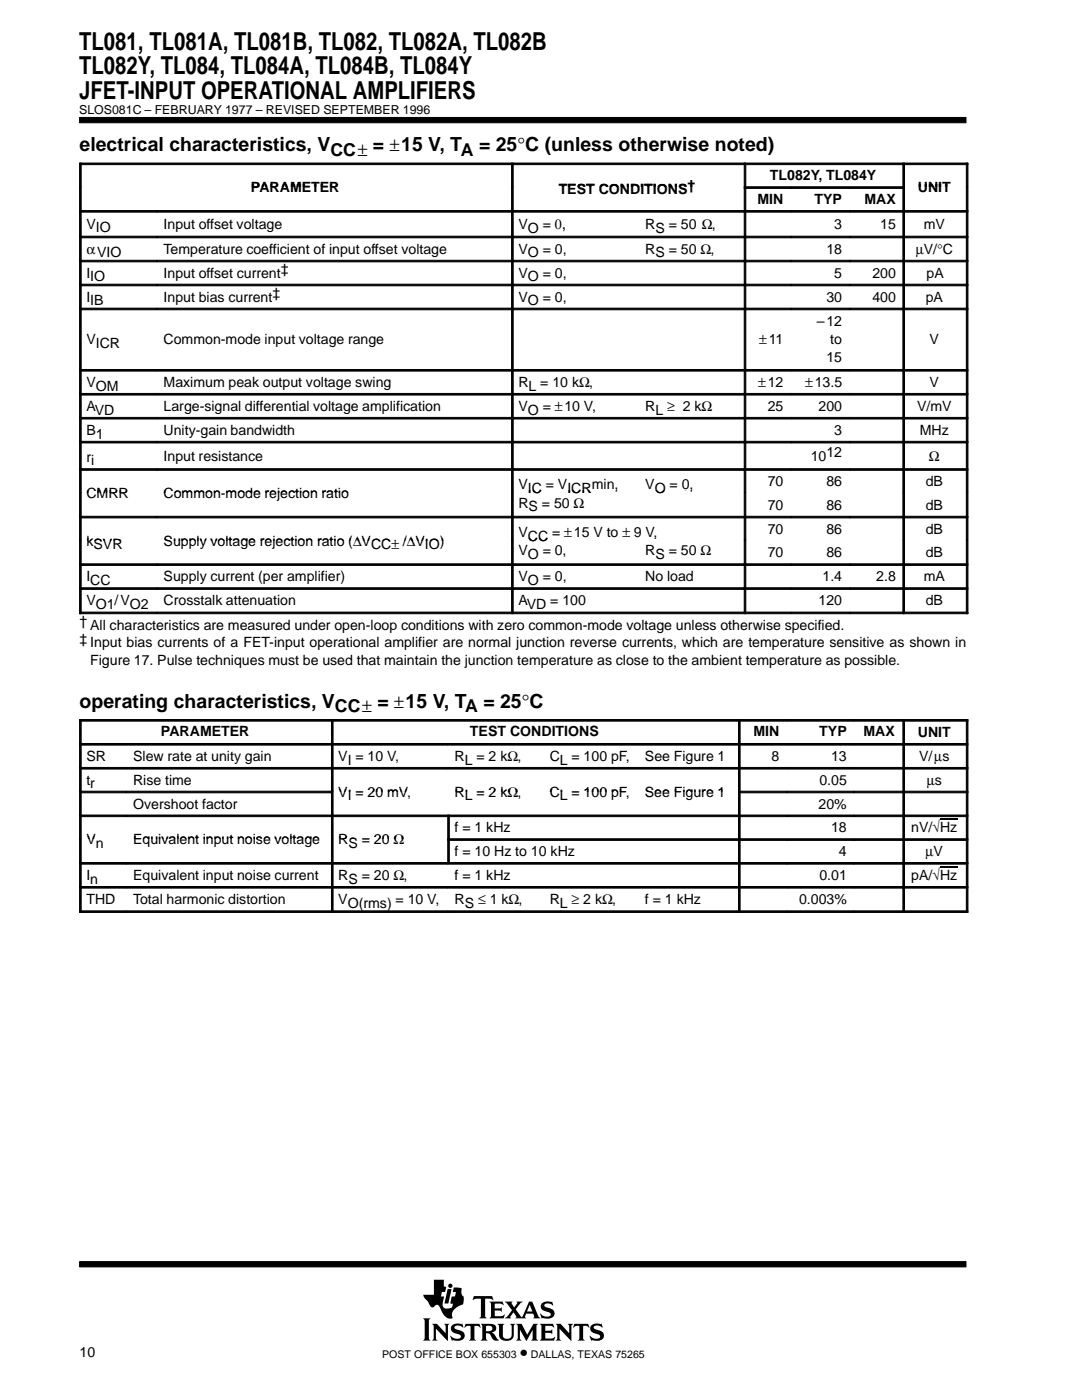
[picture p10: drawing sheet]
<svg xmlns="http://www.w3.org/2000/svg" width="216mm" height="279mm" viewBox="0 0 216 279" stroke-linecap="round" stroke-linejoin="round" font-family="sans-serif">
<g fill="#000" stroke="#000" stroke-width=".2">
<path d="M15.9 23.4h176.9v1.1h-176.9z" fill-rule="evenodd"/>
<path d="M15.9 251.8h176.9v1h-176.9z" fill-rule="evenodd"/>
</g>
<g fill="#000">
<path d="M89.3 257.3h.8l-.6 2.8h-.8z"/>
<path d="M84.4 263.1h1.5l-.3 .3v3.8l.3 .3h-1.5l.3-.5v-3.4z" fill-rule="evenodd"/>
<path d="M86.2 264.2h1l1.7 1.9v-1.5l-.3-.4h1.1l-.3 .3v3.1l-2.4-2.4v1.9l.3 .4h-1.1l.3-.5v-2.3z" fill-rule="evenodd"/>
<path d="M86.6 255.4h2v1.3l.4 .2-.2 .9h-.6l-.2 .9h.6l-.3 1.4a.83 .83 0 0 0 .4 1l.6 .1 .9-.3 .2-.7-.5-.1 .2-1.4h.7l.2-.9h-.7l.3-.9 1 .1a.45 .45 0 0 1 .5 .2 .45 .45 0 0 1 0 .5v.7l.4 .3v1a.54 .54 0 0 1-.4 .7l-.4 .2a1.91 1.91 0 0 0-1.5 2.2l.1 .3a1.22 1.22 0 0 1-1.3-.3l-.6-.7a3 3 0 0 0-1.2-1.7l-.3 .1a.69 .69 0 0 1-.7 .4 .69 .69 0 0 1-.6-.7l-.1-.3-.8-.9-.2-.6h2.1z" fill-rule="evenodd"/>
<path d="M90.2 264.5a2.17 2.17 0 0 1 1.9-.2l.1-.2 .3 .8-.8-.3-.5-.1a.43 .43 0 0 0-.5 .5 .43 .43 0 0 0 .5 .4h.2a1.19 1.19 0 0 1 1.3 1.5 1.83 1.83 0 0 1-2.1 .6l-.4 .1-.4-1h.1a1.37 1.37 0 0 0 2.1 .2 .6 .6 0 0 0-.8-.6 1.08 1.08 0 0 1-1-.5 1.08 1.08 0 0 1 0-1.1z" fill-rule="evenodd"/>
<path d="M92.9 264.2h2.8l.2 .8-.5-.4h-.6l-.1 .1v2.4l.3 .4h-1.4l.2-.2 .1-.3v-2.3l-.7-.1-.6 .4z" fill-rule="evenodd"/>
<path d="M94.6 258.7h3.6l.2 .8-.7-.3-.9 .1v3.4l.3 .4h-1.4l.3-.4v-3.4l-1-.1-.7 .2z" fill-rule="evenodd"/>
<path d="M95.9 264.2h2.1a.85 .85 0 0 1 1 .8 .85 .85 0 0 1-.9 .9l.4 .3 .7 1 .4 .2-.2 .1a1.11 1.11 0 0 1-1.4-.9l-.3-.4-.7-.1v1l.3 .4h-1.4l.3-.5v-2.3z" fill-rule="evenodd"/>
<path d="M97.7 259.8h2.6l.2 .7-.7-.3h-1.1v.9h1.1l.3-.2v.9l-.3-.2-1.1-.1v1.1l.1 .1h1.3l.5-.4 .1 .1-.2 .7h-2.8l.3-.6v-2.2z" fill-rule="evenodd"/>
<path d="M99.3 264.2h1.3l-.3 .3 .1 2.2 .2 .4 .8 .1a.73 .73 0 0 0 .7-.8v-1.9l-.3-.3h1l-.3 .3v1.9a1.4 1.4 0 0 1-2.1 1.1l-.2-.1a.94 .94 0 0 1-.6-1v-1.9z" fill-rule="evenodd"/>
<path d="M103 264.2h1.1l1.1 2.2 1.2-2.2h.9l-.3 .4v2.5l.4 .4h-1.4l.3-.4v-1.7l-1.3 2.2-1.3-2.3v1.8l.4 .4h-1.1l.3-.5v-2.3z" fill-rule="evenodd"/>
<path d="M100.7 259.8h1.6l-.2 .4 .5 .7 .6-.8-.1-.3h1.2l-.5 .3-.9 1.2 1 1.5a.22 .22 0 0 0 .3 0 .22 .22 0 0 0 .1-.2l1.3-2.8h.6l1.2 2.8 .4 .5h-1.4l.2-.2-.2-.7h-1.4l-.3 .6 .3 .3h-2.2l.2-.4-.5-.8-.7 .9 .2 .3h-1.3l.5-.4 1-1.2z" fill-rule="evenodd"/>
<path d="M108.1 260.2l.1-.1a1.87 1.87 0 0 1 1.4-.3l.4 .1 .2-.2 .2 .8-1.1-.4a.44 .44 0 0 0-.7 .4 .44 .44 0 0 0 .6 .4 1.34 1.34 0 0 1 1.4 1.4 1.7 1.7 0 0 1-2.2 .8l-.3 .1-.3-1 .8 .5 .7 .1a.47 .47 0 0 0 .6-.5 .47 .47 0 0 0-.5-.5h-.2a1.13 1.13 0 0 1-1.2-1.5z" fill-rule="evenodd"/>
<path d="M107.7 264.2h2.6l.2 .8-.6-.4-1.1 .1v.9h1l.4-.3v.9l-.3-.2h-1.1v1.1h1.4l.5-.3-.2 .7h-2.8l.3-.5v-2.3z" fill-rule="evenodd"/>
<path d="M110.9 264.2h1l1.7 1.9v-1.5l-.3-.4h1l-.3 .4v3l-2.4-2.4v1.9l.3 .4h-1l.3-.4v-2.5z" fill-rule="evenodd"/>
<path d="M114.6 264.2h2.8l.2 .8-.5-.4h-.6l-.1 .1v2.4l.3 .4h-1.4l.3-.4v-2.4l-.1-.1h-.6l-.6 .4z" fill-rule="evenodd"/>
<path d="M118 264.5a2.12 2.12 0 0 1 1.9-.2l.1-.2 .3 .8-.8-.3h-.8a.32 .32 0 0 0-.3 .3 .32 .32 0 0 0 .3 .3l.5 .2a1.16 1.16 0 0 1 1.2 1.6 2.21 2.21 0 0 1-2.2 .5l-.2 .1-.4-1 .9 .5 .7 .1a.47 .47 0 0 0 .6-.5 .47 .47 0 0 0-.6-.4 1.29 1.29 0 0 1-1.4-1.5z" fill-rule="evenodd"/>
<circle cx="89.9" cy="256.6" r=".42"/>
</g>
<g fill="#fff">
<path d="M105.7 260.4l.5 1.3h-1z"/>
<path d="M97 264.7l.6-.1a.57 .57 0 0 1 .7 .5 .57 .57 0 0 1-.8 .6h-.5z" fill-rule="evenodd"/>
</g>
<g fill="#000" stroke="#000" stroke-width=".2">
<path d="M15.9 32.5h.3v4.8h-.3z" fill-rule="evenodd"/>
<path d="M15.9 32.5h86.2v.4h-86.2z" fill-rule="evenodd"/>
<path d="M15.9 37.3h.3v4.7h-.3z" fill-rule="evenodd"/>
<path d="M102.1 32.5h.3v4.8h-.3z" fill-rule="evenodd"/>
<path d="M102.1 32.5h46.4v.4h-46.4z" fill-rule="evenodd"/>
<path d="M102.1 37.3h.3v4.7h-.3z" fill-rule="evenodd"/>
<path d="M148.5 32.5h.3v4.8h-.3z" fill-rule="evenodd"/>
<path d="M148.5 32.5h31.6v.4h-31.6z" fill-rule="evenodd"/>
<path d="M148.5 37.3h.3v4.7h-.3z" fill-rule="evenodd"/>
<path d="M148.5 37.3h9.3v.3h-9.3z" fill-rule="evenodd"/>
<path d="M157.9 37.3h11.7v.3h-11.7z" fill-rule="evenodd"/>
<path d="M169.6 37.3h10.5v.3h-10.5z" fill-rule="evenodd"/>
<path d="M180.2 32.5h.3v4.8h-.3z" fill-rule="evenodd"/>
<path d="M180.2 32.5h12.9v.4h-12.9z" fill-rule="evenodd"/>
<path d="M180.2 37.3h.3v4.7h-.3z" fill-rule="evenodd"/>
<path d="M192.8 32.5h.3v4.8h-.3z" fill-rule="evenodd"/>
<path d="M192.8 37.3h.3v4.7h-.3z" fill-rule="evenodd"/>
<path d="M15.9 42h.3v5.1h-.3z" fill-rule="evenodd"/>
<path d="M15.9 42h15.4v.3h-15.4z" fill-rule="evenodd"/>
<path d="M15.9 47.1h.3v4.8h-.3z" fill-rule="evenodd"/>
<path d="M15.9 47.1h15.4v.4h-15.4z" fill-rule="evenodd"/>
<path d="M15.9 51.9h.3v4.8h-.3z" fill-rule="evenodd"/>
<path d="M15.9 51.9h15.4v.4h-15.4z" fill-rule="evenodd"/>
<path d="M15.9 56.7h.3v4.8h-.3z" fill-rule="evenodd"/>
<path d="M15.9 56.7h15.4v.3h-15.4z" fill-rule="evenodd"/>
<path d="M31.3 42h70.8v.3h-70.8z" fill-rule="evenodd"/>
<path d="M31.3 47.1h70.8v.4h-70.8z" fill-rule="evenodd"/>
<path d="M31.3 51.9h70.8v.4h-70.8z" fill-rule="evenodd"/>
<path d="M31.3 56.7h70.8v.3h-70.8z" fill-rule="evenodd"/>
<path d="M102.1 42h.3v5.1h-.3z" fill-rule="evenodd"/>
<path d="M102.1 42h46.4v.3h-46.4z" fill-rule="evenodd"/>
<path d="M102.1 47.1h.3v4.8h-.3z" fill-rule="evenodd"/>
<path d="M102.1 47.1h46.4v.4h-46.4z" fill-rule="evenodd"/>
<path d="M102.1 51.9h.3v4.8h-.3z" fill-rule="evenodd"/>
<path d="M102.1 51.9h46.4v.4h-46.4z" fill-rule="evenodd"/>
<path d="M102.1 56.7h.3v4.8h-.3z" fill-rule="evenodd"/>
<path d="M102.1 56.7h46.4v.3h-46.4z" fill-rule="evenodd"/>
<path d="M148.5 42h.3v5.1h-.3z" fill-rule="evenodd"/>
<path d="M148.5 42h9.3v.3h-9.3z" fill-rule="evenodd"/>
<path d="M148.5 47.1h.3v4.8h-.3z" fill-rule="evenodd"/>
<path d="M148.5 47.1h9.3v.4h-9.3z" fill-rule="evenodd"/>
<path d="M148.5 51.9h.3v4.8h-.3z" fill-rule="evenodd"/>
<path d="M148.5 51.9h9.3v.4h-9.3z" fill-rule="evenodd"/>
<path d="M148.5 56.7h.3v4.8h-.3z" fill-rule="evenodd"/>
<path d="M148.5 56.7h9.3v.3h-9.3z" fill-rule="evenodd"/>
<path d="M157.9 42h11.7v.3h-11.7z" fill-rule="evenodd"/>
<path d="M157.9 47.1h11.7v.4h-11.7z" fill-rule="evenodd"/>
<path d="M157.9 51.9h11.7v.4h-11.7z" fill-rule="evenodd"/>
<path d="M157.9 56.7h11.7v.3h-11.7z" fill-rule="evenodd"/>
<path d="M169.6 42h10.5v.3h-10.5z" fill-rule="evenodd"/>
<path d="M169.6 47.1h10.5v.4h-10.5z" fill-rule="evenodd"/>
<path d="M169.6 51.9h10.5v.4h-10.5z" fill-rule="evenodd"/>
<path d="M169.6 56.7h10.5v.3h-10.5z" fill-rule="evenodd"/>
<path d="M180.2 42h.3v5.1h-.3z" fill-rule="evenodd"/>
<path d="M180.2 42h12.9v.3h-12.9z" fill-rule="evenodd"/>
<path d="M180.2 47.1h.3v4.8h-.3z" fill-rule="evenodd"/>
<path d="M180.2 47.1h12.9v.4h-12.9z" fill-rule="evenodd"/>
<path d="M180.2 51.9h.3v4.8h-.3z" fill-rule="evenodd"/>
<path d="M180.2 51.9h12.9v.4h-12.9z" fill-rule="evenodd"/>
<path d="M180.2 56.7h.3v4.8h-.3z" fill-rule="evenodd"/>
<path d="M180.2 56.7h12.9v.3h-12.9z" fill-rule="evenodd"/>
<path d="M192.8 42h.3v5.1h-.3z" fill-rule="evenodd"/>
<path d="M192.8 47.1h.3v4.8h-.3z" fill-rule="evenodd"/>
<path d="M192.8 51.9h.3v4.8h-.3z" fill-rule="evenodd"/>
<path d="M192.8 56.7h.3v4.8h-.3z" fill-rule="evenodd"/>
<path d="M15.9 61.5h.3v12.2h-.3z" fill-rule="evenodd"/>
<path d="M15.9 61.5h15.4v.3h-15.4z" fill-rule="evenodd"/>
<path d="M15.9 73.7h.3v4.8h-.3z" fill-rule="evenodd"/>
<path d="M15.9 73.7h15.4v.4h-15.4z" fill-rule="evenodd"/>
<path d="M15.9 78.5h.3v4.8h-.3z" fill-rule="evenodd"/>
<path d="M15.9 78.5h15.4v.3h-15.4z" fill-rule="evenodd"/>
<path d="M31.3 61.5h70.8v.3h-70.8z" fill-rule="evenodd"/>
<path d="M31.3 73.7h70.8v.4h-70.8z" fill-rule="evenodd"/>
<path d="M31.3 78.5h70.8v.3h-70.8z" fill-rule="evenodd"/>
<path d="M102.1 61.5h.3v12.2h-.3z" fill-rule="evenodd"/>
<path d="M102.1 61.5h46.4v.3h-46.4z" fill-rule="evenodd"/>
<path d="M102.1 73.7h.3v4.8h-.3z" fill-rule="evenodd"/>
<path d="M102.1 73.7h46.4v.4h-46.4z" fill-rule="evenodd"/>
<path d="M102.1 78.5h.3v4.8h-.3z" fill-rule="evenodd"/>
<path d="M102.1 78.5h46.4v.3h-46.4z" fill-rule="evenodd"/>
<path d="M148.5 61.5h.3v12.2h-.3z" fill-rule="evenodd"/>
<path d="M148.5 61.5h9.3v.3h-9.3z" fill-rule="evenodd"/>
<path d="M148.5 73.7h.3v4.8h-.3z" fill-rule="evenodd"/>
<path d="M148.5 73.7h9.3v.4h-9.3z" fill-rule="evenodd"/>
<path d="M148.5 78.5h.3v4.8h-.3z" fill-rule="evenodd"/>
<path d="M148.5 78.5h9.3v.3h-9.3z" fill-rule="evenodd"/>
<path d="M157.9 61.5h11.7v.3h-11.7z" fill-rule="evenodd"/>
<path d="M157.9 73.7h11.7v.4h-11.7z" fill-rule="evenodd"/>
<path d="M157.9 78.5h11.7v.3h-11.7z" fill-rule="evenodd"/>
<path d="M169.6 61.5h10.5v.3h-10.5z" fill-rule="evenodd"/>
<path d="M169.6 73.7h10.5v.4h-10.5z" fill-rule="evenodd"/>
<path d="M169.6 78.5h10.5v.3h-10.5z" fill-rule="evenodd"/>
<path d="M180.2 61.5h.3v12.2h-.3z" fill-rule="evenodd"/>
<path d="M180.2 61.5h12.9v.3h-12.9z" fill-rule="evenodd"/>
<path d="M180.2 73.7h.3v4.8h-.3z" fill-rule="evenodd"/>
<path d="M180.2 73.7h12.9v.4h-12.9z" fill-rule="evenodd"/>
<path d="M180.2 78.5h.3v4.8h-.3z" fill-rule="evenodd"/>
<path d="M180.2 78.5h12.9v.3h-12.9z" fill-rule="evenodd"/>
<path d="M192.8 61.5h.3v12.2h-.3z" fill-rule="evenodd"/>
<path d="M192.8 73.7h.3v4.8h-.3z" fill-rule="evenodd"/>
<path d="M192.8 78.5h.3v4.8h-.3z" fill-rule="evenodd"/>
<path d="M15.9 83.3h.3v4.8h-.3z" fill-rule="evenodd"/>
<path d="M15.9 83.3h15.4v.3h-15.4z" fill-rule="evenodd"/>
<path d="M15.9 88.1h.3v5.4h-.3z" fill-rule="evenodd"/>
<path d="M15.9 88.1h15.4v.3h-15.4z" fill-rule="evenodd"/>
<path d="M15.9 93.5h.3v4.8h-.3z" fill-rule="evenodd"/>
<path d="M15.9 93.5h15.4v.4h-15.4z" fill-rule="evenodd"/>
<path d="M15.9 98.3h.3v4.7h-.3z" fill-rule="evenodd"/>
<path d="M31.3 83.3h70.8v.3h-70.8z" fill-rule="evenodd"/>
<path d="M31.3 88.1h70.8v.3h-70.8z" fill-rule="evenodd"/>
<path d="M31.3 93.5h70.8v.4h-70.8z" fill-rule="evenodd"/>
<path d="M102.1 83.3h.3v4.8h-.3z" fill-rule="evenodd"/>
<path d="M102.1 83.3h46.4v.3h-46.4z" fill-rule="evenodd"/>
<path d="M102.1 88.1h.3v5.4h-.3z" fill-rule="evenodd"/>
<path d="M102.1 88.1h46.4v.3h-46.4z" fill-rule="evenodd"/>
<path d="M102.1 93.5h.3v4.8h-.3z" fill-rule="evenodd"/>
<path d="M102.1 93.5h46.4v.4h-46.4z" fill-rule="evenodd"/>
<path d="M102.1 98.3h.3v4.7h-.3z" fill-rule="evenodd"/>
<path d="M148.5 83.3h.3v4.8h-.3z" fill-rule="evenodd"/>
<path d="M148.5 83.3h9.3v.3h-9.3z" fill-rule="evenodd"/>
<path d="M148.5 88.1h.3v5.4h-.3z" fill-rule="evenodd"/>
<path d="M148.5 88.1h9.3v.3h-9.3z" fill-rule="evenodd"/>
<path d="M148.5 93.5h.3v4.8h-.3z" fill-rule="evenodd"/>
<path d="M148.5 93.5h9.3v.4h-9.3z" fill-rule="evenodd"/>
<path d="M148.5 98.3h.3v4.7h-.3z" fill-rule="evenodd"/>
<path d="M157.9 83.3h11.7v.3h-11.7z" fill-rule="evenodd"/>
<path d="M157.9 88.1h11.7v.3h-11.7z" fill-rule="evenodd"/>
<path d="M157.9 93.5h11.7v.4h-11.7z" fill-rule="evenodd"/>
<path d="M169.6 83.3h10.5v.3h-10.5z" fill-rule="evenodd"/>
<path d="M169.6 88.1h10.5v.3h-10.5z" fill-rule="evenodd"/>
<path d="M169.6 93.5h10.5v.4h-10.5z" fill-rule="evenodd"/>
<path d="M180.2 83.3h.3v4.8h-.3z" fill-rule="evenodd"/>
<path d="M180.2 83.3h12.9v.3h-12.9z" fill-rule="evenodd"/>
<path d="M180.2 88.1h.3v5.4h-.3z" fill-rule="evenodd"/>
<path d="M180.2 88.1h12.9v.3h-12.9z" fill-rule="evenodd"/>
<path d="M180.2 93.5h.3v4.8h-.3z" fill-rule="evenodd"/>
<path d="M180.2 93.5h12.9v.4h-12.9z" fill-rule="evenodd"/>
<path d="M180.2 98.3h.3v4.7h-.3z" fill-rule="evenodd"/>
<path d="M192.8 83.3h.3v4.8h-.3z" fill-rule="evenodd"/>
<path d="M192.8 88.1h.3v5.4h-.3z" fill-rule="evenodd"/>
<path d="M192.8 93.5h.3v4.8h-.3z" fill-rule="evenodd"/>
<path d="M192.8 98.3h.3v4.7h-.3z" fill-rule="evenodd"/>
<path d="M15.9 103h.3v4.8h-.3z" fill-rule="evenodd"/>
<path d="M15.9 103h15.4v.4h-15.4z" fill-rule="evenodd"/>
<path d="M15.9 107.8h.3v4.7h-.3z" fill-rule="evenodd"/>
<path d="M15.9 112.5h.3v4.8h-.3z" fill-rule="evenodd"/>
<path d="M15.9 112.5h15.4v.3h-15.4z" fill-rule="evenodd"/>
<path d="M15.9 117.3h.3v5.2h-.3z" fill-rule="evenodd"/>
<path d="M15.9 117.3h15.4v.3h-15.4z" fill-rule="evenodd"/>
<path d="M31.3 103h70.8v.4h-70.8z" fill-rule="evenodd"/>
<path d="M31.3 112.5h70.8v.3h-70.8z" fill-rule="evenodd"/>
<path d="M31.3 117.3h70.8v.3h-70.8z" fill-rule="evenodd"/>
<path d="M102.1 103h.3v4.8h-.3z" fill-rule="evenodd"/>
<path d="M102.1 103h46.4v.4h-46.4z" fill-rule="evenodd"/>
<path d="M102.1 107.8h.3v4.7h-.3z" fill-rule="evenodd"/>
<path d="M102.1 112.5h.3v4.8h-.3z" fill-rule="evenodd"/>
<path d="M102.1 112.5h46.4v.3h-46.4z" fill-rule="evenodd"/>
<path d="M102.1 117.3h.3v5.2h-.3z" fill-rule="evenodd"/>
<path d="M102.1 117.3h46.4v.3h-46.4z" fill-rule="evenodd"/>
<path d="M148.5 103h.3v4.8h-.3z" fill-rule="evenodd"/>
<path d="M148.5 103h9.3v.4h-9.3z" fill-rule="evenodd"/>
<path d="M148.5 107.8h.3v4.7h-.3z" fill-rule="evenodd"/>
<path d="M148.5 112.5h.3v4.8h-.3z" fill-rule="evenodd"/>
<path d="M148.5 112.5h9.3v.3h-9.3z" fill-rule="evenodd"/>
<path d="M148.5 117.3h.3v5.2h-.3z" fill-rule="evenodd"/>
<path d="M148.5 117.3h9.3v.3h-9.3z" fill-rule="evenodd"/>
<path d="M157.9 103h11.7v.4h-11.7z" fill-rule="evenodd"/>
<path d="M157.9 112.5h11.7v.3h-11.7z" fill-rule="evenodd"/>
<path d="M157.9 117.3h11.7v.3h-11.7z" fill-rule="evenodd"/>
<path d="M169.6 103h10.5v.4h-10.5z" fill-rule="evenodd"/>
<path d="M169.6 112.5h10.5v.3h-10.5z" fill-rule="evenodd"/>
<path d="M169.6 117.3h10.5v.3h-10.5z" fill-rule="evenodd"/>
<path d="M180.2 103h.3v4.8h-.3z" fill-rule="evenodd"/>
<path d="M180.2 103h12.9v.4h-12.9z" fill-rule="evenodd"/>
<path d="M180.2 107.8h.3v4.7h-.3z" fill-rule="evenodd"/>
<path d="M180.2 112.5h.3v4.8h-.3z" fill-rule="evenodd"/>
<path d="M180.2 112.5h12.9v.3h-12.9z" fill-rule="evenodd"/>
<path d="M180.2 117.3h.3v5.2h-.3z" fill-rule="evenodd"/>
<path d="M180.2 117.3h12.9v.3h-12.9z" fill-rule="evenodd"/>
<path d="M192.8 103h.3v4.8h-.3z" fill-rule="evenodd"/>
<path d="M192.8 107.8h.3v4.7h-.3z" fill-rule="evenodd"/>
<path d="M192.8 112.5h.3v4.8h-.3z" fill-rule="evenodd"/>
<path d="M192.8 117.3h.3v5.2h-.3z" fill-rule="evenodd"/>
<path d="M15.9 122.2h15.4v.3h-15.4z" fill-rule="evenodd"/>
<path d="M31.3 122.2h70.8v.3h-70.8z" fill-rule="evenodd"/>
<path d="M102.1 122.2h46.4v.3h-46.4z" fill-rule="evenodd"/>
<path d="M148.5 122.2h9.3v.3h-9.3z" fill-rule="evenodd"/>
<path d="M157.9 122.2h11.7v.3h-11.7z" fill-rule="evenodd"/>
<path d="M169.6 122.2h10.5v.3h-10.5z" fill-rule="evenodd"/>
<path d="M180.2 122.2h12.9v.3h-12.9z" fill-rule="evenodd"/>
<path d="M15.9 143.6h.3v4.8h-.3z" fill-rule="evenodd"/>
<path d="M15.9 143.6h50.2v.3h-50.2z" fill-rule="evenodd"/>
<path d="M15.9 148.4h.3v4.7h-.3z" fill-rule="evenodd"/>
<path d="M15.9 148.4h9.3v.3h-9.3z" fill-rule="evenodd"/>
<path d="M15.9 153.2h.3v4.7h-.3z" fill-rule="evenodd"/>
<path d="M15.9 153.2h9.3v.3h-9.3z" fill-rule="evenodd"/>
<path d="M15.9 157.9h.3v4.7h-.3z" fill-rule="evenodd"/>
<path d="M15.9 157.9h9.3v.3h-9.3z" fill-rule="evenodd"/>
<path d="M25.2 148.4h40.9v.3h-40.9z" fill-rule="evenodd"/>
<path d="M25.2 153.2h40.9v.3h-40.9z" fill-rule="evenodd"/>
<path d="M25.2 157.9h40.9v.3h-40.9z" fill-rule="evenodd"/>
<path d="M66.1 143.6h.4v4.8h-.4z" fill-rule="evenodd"/>
<path d="M66.1 143.6h81.2v.3h-81.2z" fill-rule="evenodd"/>
<path d="M66.1 148.4h.4v4.7h-.4z" fill-rule="evenodd"/>
<path d="M66.1 148.4h23.2v.3h-23.2z" fill-rule="evenodd"/>
<path d="M66.1 153.2h.4v4.7h-.4z" fill-rule="evenodd"/>
<path d="M66.1 153.2h23.2v.3h-23.2z" fill-rule="evenodd"/>
<path d="M66.1 157.9h.4v4.7h-.4z" fill-rule="evenodd"/>
<path d="M89.3 148.4h58v.3h-58z" fill-rule="evenodd"/>
<path d="M89.3 153.2h58v.3h-58z" fill-rule="evenodd"/>
<path d="M147.4 143.6h.3v4.8h-.3z" fill-rule="evenodd"/>
<path d="M147.4 143.6h9.7v.3h-9.7z" fill-rule="evenodd"/>
<path d="M147.4 148.4h.3v4.7h-.3z" fill-rule="evenodd"/>
<path d="M147.4 148.4h9.7v.3h-9.7z" fill-rule="evenodd"/>
<path d="M147.4 153.2h.3v4.7h-.3z" fill-rule="evenodd"/>
<path d="M147.4 153.2h9.7v.3h-9.7z" fill-rule="evenodd"/>
<path d="M147.4 157.9h.3v4.7h-.3z" fill-rule="evenodd"/>
<path d="M147.4 157.9h9.7v.3h-9.7z" fill-rule="evenodd"/>
<path d="M157.1 143.6h13.3v.3h-13.3z" fill-rule="evenodd"/>
<path d="M157.1 148.4h13.3v.3h-13.3z" fill-rule="evenodd"/>
<path d="M157.1 153.2h13.3v.3h-13.3z" fill-rule="evenodd"/>
<path d="M157.1 157.9h13.3v.3h-13.3z" fill-rule="evenodd"/>
<path d="M170.4 143.6h9.7v.3h-9.7z" fill-rule="evenodd"/>
<path d="M170.4 148.4h9.7v.3h-9.7z" fill-rule="evenodd"/>
<path d="M170.4 153.2h9.7v.3h-9.7z" fill-rule="evenodd"/>
<path d="M170.4 157.9h9.7v.3h-9.7z" fill-rule="evenodd"/>
<path d="M180.2 143.6h.3v4.8h-.3z" fill-rule="evenodd"/>
<path d="M180.2 143.6h12.9v.3h-12.9z" fill-rule="evenodd"/>
<path d="M180.2 148.4h.3v4.7h-.3z" fill-rule="evenodd"/>
<path d="M180.2 148.4h12.9v.3h-12.9z" fill-rule="evenodd"/>
<path d="M180.2 153.2h.3v4.7h-.3z" fill-rule="evenodd"/>
<path d="M180.2 153.2h12.9v.3h-12.9z" fill-rule="evenodd"/>
<path d="M180.2 157.9h.3v4.7h-.3z" fill-rule="evenodd"/>
<path d="M180.2 157.9h12.9v.3h-12.9z" fill-rule="evenodd"/>
<path d="M192.8 143.6h.3v4.8h-.3z" fill-rule="evenodd"/>
<path d="M192.8 148.4h.3v4.7h-.3z" fill-rule="evenodd"/>
<path d="M192.8 153.2h.3v4.7h-.3z" fill-rule="evenodd"/>
<path d="M192.8 157.9h.3v4.7h-.3z" fill-rule="evenodd"/>
<path d="M15.9 162.7h.3v4.7h-.3z" fill-rule="evenodd"/>
<path d="M15.9 162.7h9.3v.3h-9.3z" fill-rule="evenodd"/>
<path d="M15.9 167.4h.3v4.7h-.3z" fill-rule="evenodd"/>
<path d="M15.9 172.1h.3v4.8h-.3z" fill-rule="evenodd"/>
<path d="M15.9 172.1h9.3v.4h-9.3z" fill-rule="evenodd"/>
<path d="M15.9 176.9h.3v5.2h-.3z" fill-rule="evenodd"/>
<path d="M15.9 176.9h9.3v.3h-9.3z" fill-rule="evenodd"/>
<path d="M25.2 162.7h40.9v.3h-40.9z" fill-rule="evenodd"/>
<path d="M25.2 172.1h40.9v.4h-40.9z" fill-rule="evenodd"/>
<path d="M25.2 176.9h40.9v.3h-40.9z" fill-rule="evenodd"/>
<path d="M66.1 162.7h.4v4.7h-.4z" fill-rule="evenodd"/>
<path d="M66.1 162.7h23.2v.3h-23.2z" fill-rule="evenodd"/>
<path d="M66.1 167.4h.4v4.7h-.4z" fill-rule="evenodd"/>
<path d="M66.1 172.1h.4v4.8h-.4z" fill-rule="evenodd"/>
<path d="M66.1 172.1h23.2v.4h-23.2z" fill-rule="evenodd"/>
<path d="M66.1 176.9h.4v5.2h-.4z" fill-rule="evenodd"/>
<path d="M66.1 176.9h23.2v.3h-23.2z" fill-rule="evenodd"/>
<path d="M89.3 162.7h.4v4.7h-.4z" fill-rule="evenodd"/>
<path d="M89.3 162.7h58v.3h-58z" fill-rule="evenodd"/>
<path d="M89.3 167.4h.4v4.7h-.4z" fill-rule="evenodd"/>
<path d="M89.3 167.4h58v.3h-58z" fill-rule="evenodd"/>
<path d="M89.3 172.1h58v.4h-58z" fill-rule="evenodd"/>
<path d="M89.3 176.9h58v.3h-58z" fill-rule="evenodd"/>
<path d="M147.4 162.7h.3v4.7h-.3z" fill-rule="evenodd"/>
<path d="M147.4 162.7h9.7v.3h-9.7z" fill-rule="evenodd"/>
<path d="M147.4 167.4h.3v4.7h-.3z" fill-rule="evenodd"/>
<path d="M147.4 167.4h9.7v.3h-9.7z" fill-rule="evenodd"/>
<path d="M147.4 172.1h.3v4.8h-.3z" fill-rule="evenodd"/>
<path d="M147.4 172.1h9.7v.4h-9.7z" fill-rule="evenodd"/>
<path d="M147.4 176.9h.3v5.2h-.3z" fill-rule="evenodd"/>
<path d="M147.4 176.9h9.7v.3h-9.7z" fill-rule="evenodd"/>
<path d="M157.1 162.7h13.3v.3h-13.3z" fill-rule="evenodd"/>
<path d="M157.1 167.4h13.3v.3h-13.3z" fill-rule="evenodd"/>
<path d="M157.1 172.1h13.3v.4h-13.3z" fill-rule="evenodd"/>
<path d="M157.1 176.9h13.3v.3h-13.3z" fill-rule="evenodd"/>
<path d="M170.4 162.7h9.7v.3h-9.7z" fill-rule="evenodd"/>
<path d="M170.4 167.4h9.7v.3h-9.7z" fill-rule="evenodd"/>
<path d="M170.4 172.1h9.7v.4h-9.7z" fill-rule="evenodd"/>
<path d="M170.4 176.9h9.7v.3h-9.7z" fill-rule="evenodd"/>
<path d="M180.2 162.7h.3v4.7h-.3z" fill-rule="evenodd"/>
<path d="M180.2 162.7h12.9v.3h-12.9z" fill-rule="evenodd"/>
<path d="M180.2 167.4h.3v4.7h-.3z" fill-rule="evenodd"/>
<path d="M180.2 167.4h12.9v.3h-12.9z" fill-rule="evenodd"/>
<path d="M180.2 172.1h.3v4.8h-.3z" fill-rule="evenodd"/>
<path d="M180.2 172.1h12.9v.4h-12.9z" fill-rule="evenodd"/>
<path d="M180.2 176.9h.3v5.2h-.3z" fill-rule="evenodd"/>
<path d="M180.2 176.9h12.9v.3h-12.9z" fill-rule="evenodd"/>
<path d="M192.8 162.7h.3v4.7h-.3z" fill-rule="evenodd"/>
<path d="M192.8 167.4h.3v4.7h-.3z" fill-rule="evenodd"/>
<path d="M192.8 172.1h.3v4.8h-.3z" fill-rule="evenodd"/>
<path d="M192.8 176.9h.3v5.2h-.3z" fill-rule="evenodd"/>
<path d="M15.9 181.8h9.3v.3h-9.3z" fill-rule="evenodd"/>
<path d="M25.2 181.8h40.9v.3h-40.9z" fill-rule="evenodd"/>
<path d="M66.1 181.8h23.2v.3h-23.2z" fill-rule="evenodd"/>
<path d="M89.3 181.8h58v.3h-58z" fill-rule="evenodd"/>
<path d="M147.4 181.8h9.7v.3h-9.7z" fill-rule="evenodd"/>
<path d="M157.1 181.8h13.3v.3h-13.3z" fill-rule="evenodd"/>
<path d="M170.4 181.8h9.7v.3h-9.7z" fill-rule="evenodd"/>
<path d="M180.2 181.8h12.9v.3h-12.9z" fill-rule="evenodd"/>
</g>
<path d="M187.6 163.5h3.4M187.6 173h3.4" fill="none" stroke="#000" stroke-width=".36"/>
<g font-size="4.9">
<text x="15.8" y="9.9">TL081, TL081A, TL081B, TL082, TL082A, TL082B</text>
<text x="15.8" y="14.8">TL082Y, TL084, TL084A, TL084B, TL084Y</text>
<text x="15.8" y="19.7">JFET-INPUT OPERATIONAL AMPLIFIERS</text>
</g>
<g font-size="3.9">
<text x="15.9" y="30.2">electrical characteristics, V</text>
<text x="15.9" y="141.2">operating characteristics, V</text>
</g>
<g font-size="3.5">
<text x="66" y="31.1">CC± =</text>
<text x="77.8" y="30.2">±15 V, T</text>
<text x="92" y="31.1">A = 25°C (unless otherwise noted)</text>
<text x="66.8" y="142.2">CC± =</text>
<text x="78.6" y="141.2">±15 V, T</text>
<text x="92.8" y="142.2">A = 25°C</text>
<text x="103.7" y="271">•</text>
</g>
<g font-size="2.8">
<text x="50.1" y="38.4">PARAMETER</text>
<text x="111.5" y="38.6">TEST CONDITIONS†</text>
<text x="151.1" y="40.8">MIN</text>
<text x="153.6" y="36">TL082Y, TL084Y</text>
<text x="162.5" y="40.8">TYP</text>
<text x="172.5" y="40.8">MAX</text>
<text x="183.1" y="38.4">UNIT</text>
<text x="17.2" y="45.7">VIO</text>
<text x="32.6" y="45.7">Input offset voltage</text>
<text x="103.4" y="45.8">VO = 0,</text>
<text x="128.8" y="45.8">RS = 50 Ω,</text>
<text x="166.5" y="45.7">3</text>
<text x="175.6" y="45.7">15</text>
<text x="184.3" y="45.7">mV</text>
<text x="17.2" y="50.7">αVIO</text>
<text x="32.6" y="50.7">Temperature coefficient of input offset voltage</text>
<text x="103.4" y="50.7">VO = 0,</text>
<text x="128.8" y="50.7">RS = 50 Ω,</text>
<text x="164.9" y="50.7">18</text>
<text x="182.7" y="50.7">µV/°C</text>
<text x="17.2" y="55.5">IIO</text>
<text x="32.6" y="55.5">Input offset current‡</text>
<text x="103.4" y="55.5">VO = 0,</text>
<text x="166.5" y="55.5">5</text>
<text x="174.1" y="55.5">200</text>
<text x="184.9" y="55.5">pA</text>
<text x="17.2" y="60.2">IIB</text>
<text x="32.6" y="60.2">Input bias current‡</text>
<text x="103.4" y="60.2">VO = 0,</text>
<text x="163" y="65">–12</text>
<text x="164.9" y="60.2">30</text>
<text x="174.1" y="60.2">400</text>
<text x="184.7" y="60.2">pA</text>
<text x="17.2" y="68.7">VICR</text>
<text x="32.6" y="68.7">Common-mode input voltage range</text>
<text x="151.5" y="68.7">±11</text>
<text x="165.7" y="68.7">to</text>
<text x="185.5" y="68.7">V</text>
<text x="17.2" y="77.3">VOM</text>
<text x="32.6" y="77.3">Maximum peak output voltage swing</text>
<text x="103.4" y="77.3">RL = 10 kΩ,</text>
<text x="151.3" y="77.3">±12</text>
<text x="160.7" y="77.3">±13.5</text>
<text x="164.9" y="72.3">15</text>
<text x="185.5" y="77.3">V</text>
<text x="17.2" y="82">AVD</text>
<text x="32.6" y="82">Large-signal differential voltage amplification</text>
<text x="103.4" y="82">VO = ±10 V,</text>
<text x="128.8" y="82">RL ≥ 2 kΩ</text>
<text x="153.2" y="82">25</text>
<text x="163.3" y="82">200</text>
<text x="183" y="82">V/mV</text>
<text x="17.2" y="86.8">B1</text>
<text x="32.6" y="86.8">Unity-gain bandwidth</text>
<text x="166.5" y="86.8">3</text>
<text x="183.5" y="86.8">MHz</text>
<text x="17.2" y="92.1">ri</text>
<text x="32.6" y="91.9">Input resistance</text>
<text x="161.8" y="91.9">1012</text>
<text x="185.4" y="91.9">Ω</text>
<text x="17.2" y="99.4">CMRR</text>
<text x="32.6" y="99.4">Common-mode rejection ratio</text>
<text x="103.4" y="97.7">VIC = V</text>
<text x="103.4" y="97.7">VIC</text>
<text x="103.4" y="101.4">RS = 50 Ω</text>
<text x="111.3" y="97.7">VICRmin,</text>
<text x="113.2" y="98.4">ICRmin,</text>
<text x="128.8" y="97.7">VO = 0,</text>
<text x="128.8" y="97.7">VO</text>
<text x="136" y="97.7">0,</text>
<text x="153.2" y="97">70</text>
<text x="153.2" y="101.8">70</text>
<text x="164.9" y="97">86</text>
<text x="164.9" y="101.8">86</text>
<text x="184.7" y="97">dB</text>
<text x="184.7" y="101.8">dB</text>
<text x="103.4" y="107.2">VCC = ±15 V to ± 9 V,</text>
<text x="103.4" y="107.2">VCC</text>
<text x="112.6" y="107.2">±15 V to ± 9 V,</text>
<text x="153.2" y="106.5">70</text>
<text x="164.9" y="106.5">86</text>
<text x="184.7" y="106.5">dB</text>
<text x="17.2" y="108.9">kSVR</text>
<text x="32.6" y="108.9">Supply voltage rejection ratio (∆VCC± /∆VIO)</text>
<text x="103.4" y="110.8">VO = 0,</text>
<text x="128.7" y="110.8">RS = 50 Ω</text>
<text x="153.2" y="111.3">70</text>
<text x="164.9" y="111.3">86</text>
<text x="184.7" y="111.3">dB</text>
<text x="17.2" y="116">ICC</text>
<text x="32.6" y="116">Supply current (per amplifier)</text>
<text x="103.4" y="116">VO = 0,</text>
<text x="128.8" y="116">No load</text>
<text x="164.1" y="116">1.4</text>
<text x="174.9" y="116">2.8</text>
<text x="184.3" y="116">mA</text>
<text x="15.9" y="125">† All characteristics are measured under open-loop conditions with zero common-mode voltage unless otherwise specified.</text>
<text x="17.2" y="120.8">VO1/VO2</text>
<text x="32.6" y="120.8">Crosstalk attenuation</text>
<text x="103.4" y="120.8">AVD = 100</text>
<text x="163.3" y="120.8">120</text>
<text x="184.7" y="120.8">dB</text>
<text x="15.9" y="128.5">‡ Input bias currents of a FET-input operational amplifier are normal junction reverse currents, which are temperature sensitive as shown in</text>
<text x="18" y="132.7">Figure 17. Pulse techniques must be used that maintain the junction temperature as close to the ambient temperature as possible.</text>
<text x="32.1" y="146.9">PARAMETER</text>
<text x="93.8" y="146.9">TEST CONDITIONS</text>
<text x="150.3" y="146.9">MIN</text>
<text x="163.5" y="146.9">TYP</text>
<text x="172.3" y="146.9">MAX</text>
<text x="183.1" y="147.1">UNIT</text>
<text x="17.2" y="151.9">SR</text>
<text x="26.6" y="151.9">Slew rate at unity gain</text>
<text x="67.5" y="151.9">VI = 10 V,</text>
<text x="90.7" y="151.9">RL = 2 kΩ,</text>
<text x="109.7" y="151.9">CL = 100 pF,</text>
<text x="128.7" y="151.9">See Figure 1</text>
<text x="153.9" y="151.9">8</text>
<text x="165.8" y="151.9">13</text>
<text x="183.4" y="151.9">V/µs</text>
<text x="17.2" y="156.6">tr</text>
<text x="26.6" y="156.6">Rise time</text>
<text x="26.6" y="161.4">Overshoot factor</text>
<text x="67.5" y="159">VI = 20 mV,</text>
<text x="67.5" y="159">VI = 20 mV</text>
<text x="90.7" y="159">RL = 2 kΩ,</text>
<text x="90.7" y="159">RL = 2 kΩ</text>
<text x="109.7" y="159">CL = 100 pF</text>
<text x="109.7" y="159">CL = 100 pF,</text>
<text x="128.7" y="159">See Figure 1</text>
<text x="163.3" y="161.4">20%</text>
<text x="163.5" y="156.6">0.05</text>
<text x="184.9" y="156.6">µs</text>
<text x="90.7" y="166.1">f = 1 kHz</text>
<text x="165.8" y="166.1">18</text>
<text x="181.8" y="166.1">nV/√Hz</text>
<text x="17.2" y="168.5">Vn</text>
<text x="26.6" y="168.5">Equivalent input noise voltage</text>
<text x="67.5" y="168.5">RS = 20 Ω</text>
<text x="90.7" y="170.9">f = 10 Hz to 10 kHz</text>
<text x="167.4" y="170.9">4</text>
<text x="184.7" y="170.9">µV</text>
<text x="17.2" y="175.7">In</text>
<text x="26.6" y="175.7">Equivalent input noise current</text>
<text x="67.5" y="175.7">RS = 20 Ω,</text>
<text x="90.7" y="175.7">f = 1 kHz</text>
<text x="163.5" y="175.7">0.01</text>
<text x="181.8" y="175.7">pA/√Hz</text>
<text x="17.2" y="180.4">THD</text>
<text x="26.6" y="180.4">Total harmonic distortion</text>
<text x="67.5" y="180.4">VO(rms) = 10 V,</text>
<text x="90.7" y="180.4">RS ≤ 1 kΩ,</text>
<text x="109.7" y="180.4">RL ≥ 2 kΩ,</text>
<text x="128.7" y="180.4">f = 1 kHz</text>
<text x="159.4" y="180.4">0.003%</text>
<text x="15.9" y="270.7">10</text>
</g>
<text font-size="2.5" x="15.8" y="22.7">SLOS081C – FEBRUARY 1977 – REVISED SEPTEMBER 1996</text>
<g font-size="2.1">
<text x="76.3" y="271">POST OFFICE BOX 655303</text>
<text x="105.9" y="271">DALLAS, TEXAS 75265</text>
</g>
</svg>
